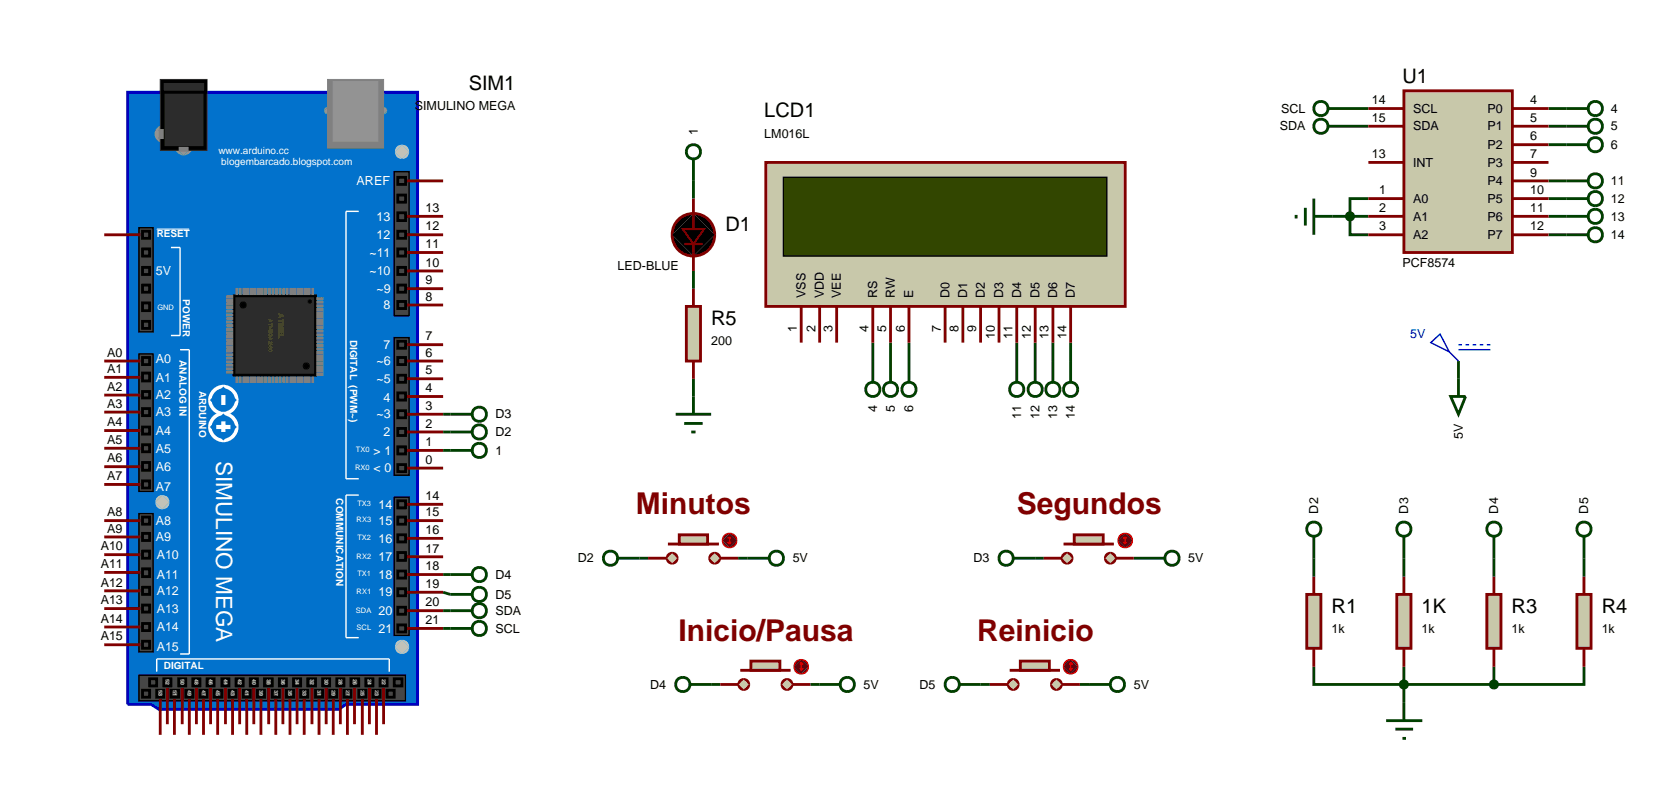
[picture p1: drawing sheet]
<svg xmlns="http://www.w3.org/2000/svg" width="234mm" height="112mm" viewBox="0 0 234 112" stroke-linecap="round" stroke-linejoin="round" font-family="sans-serif">
<g fill="none" stroke="#004000" stroke-width=".4">
<path d="M190.4 15.3h2.6M190.4 17.8h2.6M218.4 15.3h2.5M218.4 17.8h2.5M97.8 25.5v2.5M97.8 38.2v2.5M187.9 30.5h5.1M193 28h-2.6v5.1h2.6M218.4 30.5h2.5M218.4 20.4h2.5M218.4 33.1h2.5M218.4 28h2.5"/>
<path d="M218.4 25.5h2.5M62.5 58.4h1M97.8 53.4v2.5M123.1 48.3v2.6M125.6 48.3v2.6M128.2 48.3v2.6M143.4 48.3v2.6M146 48.3v2.6M148.5 48.3v2.6M151 48.3v2.6M205.7 50.9v2.5M62.5 63.5h1"/>
<path d="M62.5 60.9h1M90.2 78.7h1.2M104.1 78.7h1.3M146 78.7h1.2M159.9 78.7h1.3M185.3 78.7v2.6M198 78.7v2.6M210.7 78.7v2.6M223.4 78.7v2.6M62.5 88.6h1M62.5 86.1h1M62.5 81h1"/>
<path d="M62.5 83.5l1 .3M100.3 96.5h1.3M114.3 96.5h1.3M138.3 96.5h1.3M152.3 96.5h1.3M185.3 94v2.5h25.4M198 94v5M210.7 94v2.5M223.4 94v2.5h-12.7"/>
</g>
<path d="M18 13h40.9v86.3h-10.1l-1 .7h-25.4l-1.1-.7h-3.3z" fill="#0272cc" stroke="#0000c0" stroke-width=".4"/>
<path d="M25.4 34.9v12.4M50.6 29.8h-1.8v37.7h1.8M25.4 49.3h1.3" fill="none" stroke="#fff" stroke-width=".2"/>
<g fill="#0272cc">
<path d="M29.4 65.8l2.1-2.1 2.1 2.1-2.1 2.1z"/>
<path d="M31.5 87.5l2.1 2.1-2.1 2.1-2.1-2.1z"/>
<path d="M30 64.3l.4-.3 .5-.2 .6-.1-2.1 2.1 .1-.6 .2-.5zM31.5 63.7a2.05 2.05 0 0 1 2.1 2.1zM31.5 67.9l2.1-2.1a2.05 2.05 0 0 1-2.1 2.1zM29.4 65.8l2.1 2.1a2.05 2.05 0 0 1-2.1-2.1z"/>
<path d="M30 88.1l.4-.3 .5-.2 .6-.1-2.1 2.1 .1-.6 .2-.5zM31.5 87.5a2.05 2.05 0 0 1 2.1 2.1zM31.5 91.7l2.1-2.1a2.05 2.05 0 0 1-2.1 2.1zM29.4 89.6l2.1 2.1a2.05 2.05 0 0 1-2.1-2.1z"/>
</g>
<path d="M29.2 65.2h4.6v24.9h-4.6z" fill="#0272cc" stroke="#0272cc" stroke-width=".4"/>
<path d="M27.2 79l.7 2.5M27.7 64.5l-.5 1.3M33.5 64.2l.5 1.3M34 78.7l-.5 1.8" fill="none" stroke="#0272cc" stroke-width=".4"/>
<g fill="#0272cc" stroke="#fff" stroke-width=".5">
<path d="M30.2 55.1l.8-.5 .5-.1-1.9 1.9 .1-.5zM31.5 54.5a1.97 1.97 0 0 1 1.9 1.9zM31.5 58.3l1.9-1.9a1.97 1.97 0 0 1-1.9 1.9zM29.6 56.4l1.9 1.9a1.97 1.97 0 0 1-1.9-1.9z"/>
<path d="M30.2 58.9l.8-.5 .5-.1-1.9 1.9 .1-.5zM31.5 58.3a1.97 1.97 0 0 1 1.9 1.9zM33.4 60.2a1.97 1.97 0 0 1-1.9 1.9zM29.6 60.2l1.9 1.9a1.97 1.97 0 0 1-1.9-1.9z"/>
</g>
<g fill="#0272cc">
<path d="M31.5 54.5l1.9 1.9-1.9 1.9-1.9-1.9z"/>
<path d="M31.5 58.3l1.9 1.9-1.9 1.9-1.9-1.9z"/>
</g>
<path d="M31.5 55.7v1.4M31.5 59.4v1.5M30.5 60.2h2" fill="none" stroke="#fff" stroke-width=".6" stroke-linecap="butt"/>
<path d="M24.1 34.9h1.3M24.1 47.3h1.3M25.4 92.2h1.3" fill="none" stroke="#fff" stroke-width=".2"/>
<path d="M22.1 32.3h4.6" fill="none" stroke="#fff" stroke-width=".14"/>
<g fill="#c0c0c0">
<path d="M55.7 91.2l1-1 1 1-1 1z"/>
<path d="M56.7 20.4l1 1-1 1-1-1z"/>
<path d="M56 90.5l.3-.2 .4-.1-1 1 .1-.4zM56.7 90.2a.94 .94 0 0 1 1 1zM56.7 92.2l1-1a.94 .94 0 0 1-1 1zM55.7 91.2l1 1a.94 .94 0 0 1-1-1z"/>
<path d="M56 20.7l.3-.2 .4-.1-1 1 .1-.4zM56.7 20.4a.94 .94 0 0 1 1 1zM57.7 21.4a.94 .94 0 0 1-1 1zM55.7 21.4l1 1a.94 .94 0 0 1-1-1z"/>
</g>
<path d="M33 41.7h11.5v11.2h-11.5z" fill="#2c2c2c" stroke="#000" stroke-width=".4"/>
<g fill="#000">
<path d="M33.8 43l.5-.5 .5 .5-.5 .5z"/>
<path d="M33.9 42.7l.4-.2-.5 .5zM34.3 42.5l.3 .1 .2 .4zM34.3 43.5l.5-.5-.2 .4zM33.8 43l.5 .5-.4-.2z"/>
</g>
<g fill="#939393">
<path d="M53.6 15.6l.5-.5 .5 .5-.5 .5z"/>
<path d="M45.7 15.6l.5-.5 .5 .5-.5 .5z"/>
<path d="M53.7 15.3l.4-.2-.5 .5zM54.1 15.1l.3 .1 .2 .4zM54.1 16.1l.5-.5-.2 .4zM53.6 15.6l.5 .5-.4-.2z"/>
<path d="M45.8 15.3l.4-.2-.5 .5zM46.2 15.1l.4 .2 .1 .3zM46.2 16.1l.5-.5-.1 .3zM45.7 15.6l.5 .5-.3-.1z"/>
</g>
<path d="M46.2 11.2h7.9v9.7h-7.9z" fill="#808080" stroke="#808080" stroke-width=".14"/>
<path d="M47 11.5h6.3v8.4h-6.3z" fill="#939393" stroke="#939393" stroke-width=".14"/>
<g fill="#939393">
<path d="M24.6 20.6l1.3-1.3 1.3 1.3-1.3 1.3z"/>
<path d="M21.8 18.9l1.3-1.3 1.3 1.3-1.3 1.3z"/>
<path d="M24.9 19.8l.6-.4 .4-.1-1.3 1.3zM25.9 19.3a1.32 1.32 0 0 1 1.3 1.3zM25.9 21.9l1.3-1.3a1.32 1.32 0 0 1-1.3 1.3zM24.6 20.6l1.3 1.3a1.32 1.32 0 0 1-1.3-1.3z"/>
<path d="M22.1 18.1l.6-.4 .4-.1-1.3 1.3zM23.1 17.6a1.32 1.32 0 0 1 1.3 1.3zM24.4 18.9a1.32 1.32 0 0 1-1.3 1.3zM21.8 18.9l1.3 1.3a1.32 1.32 0 0 1-1.3-1.3z"/>
</g>
<path d="M22.6 11.2h6.6v10h-6.6z" fill="#000" stroke="#2c2c2c" stroke-width=".14"/>
<g fill="#808080" stroke="#808080" stroke-width=".4">
<path d="M25.4 20.9h1v.3h-1z"/>
<path d="M22.6 18.4h.3v1h-.3z"/>
</g>
<path d="M23.4 12h5.1v8.4h-5.1z" fill="#2c2c2c" stroke="#2c2c2c" stroke-width=".4"/>
<path d="M22.9 11.5h6.1v1.5h-6.1z" fill="#2c2c2c" stroke="#000" stroke-width=".4"/>
<g fill="#808080" stroke="#808080" stroke-width=".2">
<path d="M44.7 42.5h.8v.2h-.8z"/>
<path d="M44.7 43h.8v.2h-.8z"/>
<path d="M44.7 43.5h.8v.3h-.8z"/>
<path d="M44.7 44h.8v.3h-.8z"/>
<path d="M44.7 44.5h.8v.3h-.8z"/>
<path d="M44.7 45h.8v.3h-.8z"/>
<path d="M44.7 45.5h.8v.3h-.8z"/>
<path d="M44.7 46h.8v.3h-.8z"/>
<path d="M44.7 46.6h.8v.2h-.8z"/>
<path d="M44.7 47.1h.8v.2h-.8z"/>
<path d="M44.7 42h.8v.2h-.8z"/>
</g>
<g fill="#c0c0c0">
<path d="M22.9 69.8l1 1-1 1-1-1z"/>
<path d="M22.2 70.1l.3-.2 .4-.1-1 1 .1-.4zM22.9 69.8a.94 .94 0 0 1 1 1zM22.9 71.8l1-1a.94 .94 0 0 1-1 1zM21.9 70.8l1 1a.94 .94 0 0 1-1-1z"/>
</g>
<path d="M19.6 95.2h37.6v3.6h-37.6z" fill="#464646" stroke="#000" stroke-width=".2"/>
<g fill="#464646" stroke="#000" stroke-width=".4">
<path d="M20.1 97.3h1v1h-1z"/>
<path d="M55.6 95.7h1.1v1h-1.1z"/>
<path d="M54.6 97.3h1v1h-1z"/>
<path d="M21.1 95.7h1v1h-1z"/>
</g>
<path d="M26.7 49.3v42.9M50.6 69.8h-1.8v20.1h1.8" fill="none" stroke="#fff" stroke-width=".2"/>
<g fill="#808080" stroke="#808080" stroke-width=".2">
<path d="M44.7 48.1h.8v.2h-.8z"/>
<path d="M44.7 48.6h.8v.2h-.8z"/>
<path d="M44.7 49.1h.8v.2h-.8z"/>
<path d="M44.7 49.6h.8v.3h-.8z"/>
<path d="M44.7 50.1h.8v.3h-.8z"/>
<path d="M44.7 50.6h.8v.3h-.8z"/>
<path d="M44.7 51.1h.8v.3h-.8z"/>
<path d="M44.7 51.6h.8v.3h-.8z"/>
<path d="M44.7 52.1h.8v.3h-.8z"/>
<path d="M44.7 52.6h.8v.3h-.8z"/>
<path d="M44.7 47.6h.8v.2h-.8z"/>
<path d="M43.4 40.7h.3v.8h-.3z"/>
<path d="M42.9 40.7h.3v.8h-.3z"/>
<path d="M42.4 40.7h.3v.8h-.3z"/>
<path d="M41.9 40.7h.3v.8h-.3z"/>
<path d="M41.4 40.7h.3v.8h-.3z"/>
<path d="M40.9 40.7h.3v.8h-.3z"/>
<path d="M40.4 40.7h.2v.8h-.2z"/>
<path d="M39.9 40.7h.2v.8h-.2z"/>
<path d="M39.4 40.7h.2v.8h-.2z"/>
<path d="M38.9 40.7h.2v.8h-.2z"/>
<path d="M44 40.7h.2v.8h-.2z"/>
<path d="M37.9 40.7h.2v.8h-.2z"/>
<path d="M37.3 40.7h.3v.8h-.3z"/>
<path d="M36.8 40.7h.3v.8h-.3z"/>
<path d="M36.3 40.7h.3v.8h-.3z"/>
<path d="M35.8 40.7h.3v.8h-.3z"/>
<path d="M35.3 40.7h.3v.8h-.3z"/>
<path d="M34.8 40.7h.3v.8h-.3z"/>
<path d="M34.3 40.7h.3v.8h-.3z"/>
<path d="M33.8 40.7h.2v.8h-.2z"/>
<path d="M33.3 40.7h.2v.8h-.2z"/>
<path d="M38.4 40.7h.2v.8h-.2z"/>
<path d="M32 42.2h.8v.3h-.8z"/>
<path d="M32 42.7h.8v.3h-.8z"/>
<path d="M32 43.2h.8v.3h-.8z"/>
<path d="M32 43.8h.8v.2h-.8z"/>
<path d="M32 44.3h.8v.2h-.8z"/>
<path d="M32 44.8h.8v.2h-.8z"/>
<path d="M32 45.3h.8v.2h-.8z"/>
<path d="M32 45.8h.8v.2h-.8z"/>
<path d="M32 46.3h.8v.3h-.8z"/>
<path d="M32 46.8h.8v.3h-.8z"/>
<path d="M32 41.7h.8v.3h-.8z"/>
<path d="M32 47.8h.8v.3h-.8z"/>
<path d="M32 48.3h.8v.3h-.8z"/>
<path d="M32 48.8h.8v.3h-.8z"/>
<path d="M32 49.3h.8v.3h-.8z"/>
<path d="M32 49.9h.8v.2h-.8z"/>
<path d="M32 50.4h.8v.2h-.8z"/>
<path d="M32 50.9h.8v.2h-.8z"/>
<path d="M32 51.4h.8v.2h-.8z"/>
<path d="M32 51.9h.8v.2h-.8z"/>
<path d="M32 52.4h.8v.2h-.8z"/>
<path d="M32 47.3h.8v.3h-.8z"/>
<path d="M43.4 53.2h.3v.7h-.3z"/>
<path d="M42.9 53.2h.3v.7h-.3z"/>
<path d="M42.4 53.2h.3v.7h-.3z"/>
<path d="M41.9 53.2h.3v.7h-.3z"/>
<path d="M41.4 53.2h.3v.7h-.3z"/>
<path d="M40.9 53.2h.3v.7h-.3z"/>
<path d="M40.4 53.2h.2v.7h-.2z"/>
<path d="M39.9 53.2h.2v.7h-.2z"/>
<path d="M39.4 53.2h.2v.7h-.2z"/>
<path d="M38.9 53.2h.2v.7h-.2z"/>
<path d="M44 53.2h.2v.7h-.2z"/>
<path d="M37.9 53.2h.2v.7h-.2z"/>
<path d="M37.3 53.2h.3v.7h-.3z"/>
<path d="M36.8 53.2h.3v.7h-.3z"/>
<path d="M36.3 53.2h.3v.7h-.3z"/>
<path d="M35.8 53.2h.3v.7h-.3z"/>
<path d="M35.3 53.2h.3v.7h-.3z"/>
<path d="M34.8 53.2h.3v.7h-.3z"/>
<path d="M34.3 53.2h.3v.7h-.3z"/>
<path d="M33.8 53.2h.2v.7h-.2z"/>
<path d="M33.3 53.2h.2v.7h-.2z"/>
<path d="M38.4 53.2h.2v.7h-.2z"/>
</g>
<g fill="#000">
<path d="M42.7 51.6l.5-.5 .5 .5-.5 .5zM43.7 42.2l.3 .3-.3 .3-.3-.3z"/>
<path d="M42.8 51.3l.4-.2-.5 .5zM43.2 51.1l.4 .2 .1 .3zM43.7 51.6l-.1 .3-.4 .2zM42.7 51.6l.5 .5-.3-.1z"/>
<path d="M43.5 42.2h.2l-.3 .3zM43.7 42.2h.2l.1 .3zM43.7 42.8l.3-.3v.2zM43.4 42.5l.3 .3-.3-.1z"/>
</g>
<g fill="#464646" stroke="#000" stroke-width=".4">
<path d="M23.1 95.7h1v1h-1z"/>
<path d="M22.1 97.3h1v1h-1z"/>
<path d="M25.2 95.7h1v1h-1z"/>
<path d="M24.1 97.3h1.1v1h-1.1z"/>
<path d="M26.2 97.3h1v1h-1z"/>
<path d="M28.2 97.3h1v1h-1z"/>
<path d="M27.2 95.7h1v1h-1z"/>
<path d="M29.2 95.7h1v1h-1z"/>
<path d="M31.3 95.7h1v1h-1z"/>
<path d="M33.3 95.7h1v1h-1z"/>
<path d="M30.2 97.3h1.1v1h-1.1z"/>
<path d="M32.3 97.3h1v1h-1z"/>
<path d="M34.3 97.3h1v1h-1z"/>
<path d="M36.3 97.3h1v1h-1z"/>
<path d="M35.3 95.7h1v1h-1z"/>
<path d="M37.3 95.7h1.1v1h-1.1z"/>
<path d="M39.4 95.7h1v1h-1z"/>
<path d="M41.4 95.7h1v1h-1z"/>
<path d="M43.4 95.7h1.1v1h-1.1z"/>
<path d="M45.5 95.7h1v1h-1z"/>
<path d="M47.5 95.7h1v1h-1z"/>
<path d="M49.5 95.7h1.1v1h-1.1z"/>
<path d="M51.6 95.7h1v1h-1z"/>
<path d="M53.6 95.7h1v1h-1z"/>
<path d="M38.4 97.3h1v1h-1z"/>
<path d="M40.4 97.3h1v1h-1z"/>
<path d="M42.4 97.3h1v1h-1z"/>
<path d="M44.5 97.3h1v1h-1z"/>
<path d="M46.5 97.3h1v1h-1z"/>
<path d="M48.5 97.3h1v1h-1z"/>
<path d="M50.6 97.3h1v1h-1z"/>
<path d="M52.6 97.3h1v1h-1z"/>
<path d="M20.1 50.4h1v1h-1z"/>
<path d="M20.1 52.6h1v1.1h-1z"/>
<path d="M20.1 55.2h1v.9h-1z"/>
<path d="M20.1 57.6h1v1h-1z"/>
<path d="M20.1 60.2h1v1h-1z"/>
<path d="M20.1 62.7h1v1h-1z"/>
<path d="M20.1 65.2h1v1.1h-1z"/>
<path d="M20.1 67.8h1v1h-1z"/>
<path d="M20.1 72.9h1v1h-1z"/>
<path d="M20.1 75.2h1v1h-1z"/>
<path d="M20.1 77.7h1v1h-1z"/>
<path d="M20.1 80.2h1v1.1h-1z"/>
<path d="M20.1 82.8h1v1h-1z"/>
<path d="M20.1 85.3h1v1h-1z"/>
<path d="M20.1 87.9h1v1h-1z"/>
<path d="M20.1 90.4h1v1h-1z"/>
<path d="M20.1 32.6h1v1h-1z"/>
<path d="M20.1 35.1h1v1h-1z"/>
<path d="M20.1 37.7h1v1h-1z"/>
<path d="M20.1 40.2h1v1h-1z"/>
<path d="M20.1 42.7h1v1.1h-1z"/>
<path d="M20.1 45.3h1v1h-1z"/>
<path d="M56.1 25h1.1v1h-1.1z"/>
<path d="M56.1 30h1.1v1.1h-1.1z"/>
<path d="M56.1 32.6h1.1v1h-1.1z"/>
<path d="M56.1 35.1h1.1v1h-1.1z"/>
<path d="M56.1 37.7h1.1v1h-1.1z"/>
<path d="M56.1 40.2h1.1v1h-1.1z"/>
<path d="M56.1 42.5h1.1v1h-1.1z"/>
<path d="M56.1 27.5h1.1v1h-1.1z"/>
<path d="M56.1 48.1h1.1v1h-1.1z"/>
<path d="M56.1 50.4h1.1v1h-1.1z"/>
<path d="M56.1 52.9h1.1v1h-1.1z"/>
<path d="M56.1 55.4h1.1v1h-1.1z"/>
<path d="M56.1 57.9h1.1v1h-1.1z"/>
<path d="M56.1 60.4h1.1v1h-1.1z"/>
<path d="M56.1 63h1.1v1h-1.1z"/>
<path d="M56.1 65.5h1.1v1h-1.1z"/>
<path d="M56.1 70.6h1.1v1h-1.1z"/>
<path d="M56.1 72.9h1.1v1h-1.1z"/>
<path d="M56.1 75.4h1.1v1h-1.1z"/>
<path d="M56.1 77.9h1.1v1.1h-1.1z"/>
<path d="M56.1 80.5h1.1v1h-1.1z"/>
<path d="M56.1 83h1.1v1h-1.1z"/>
<path d="M56.1 85.6h1.1v1h-1.1z"/>
<path d="M56.1 88.1h1.1v1h-1.1z"/>
</g>
<g fill="#464646" stroke="#000" stroke-width=".2">
<path d="M19.6 49.9h2v19.4h-2z"/>
<path d="M19.6 72.4h2v19.5h-2z"/>
<path d="M19.6 32.1h2v14.7h-2z"/>
<path d="M55.6 24.2h2.1v20.3h-2.1z"/>
<path d="M55.6 47.6h2.1v19.4h-2.1z"/>
<path d="M55.6 70.1h2.1v19.5h-2.1z"/>
</g>
<path d="M22.1 94.7v-1.8h32.8v1.8" fill="none" stroke="#fff" stroke-width=".2"/>
<g fill="none" stroke="#800000" stroke-width=".4">
<path d="M14.7 33.1h5.1M57.4 38.2h5.1M57.4 35.6h5.1M57.4 33.1h5.1M57.4 30.5h5.1M57.4 25.5h5.1M14.7 50.9h5.1M14.7 58.1h5.1M14.7 55.7h5.1M14.7 53.2h5.1M57.4 58.4h5.1M57.4 55.9h5.1"/>
<path d="M57.4 53.4h5.1M57.4 50.9h5.1M57.4 48.6h5.1M57.4 43h5.1M57.4 40.7h5.1M14.7 73.4h5.1M14.7 78.2h5.1M14.7 75.7h5.1M14.7 68.3h5.1M14.7 65.8h5.1M14.7 63.2h5.1M14.7 60.7h5.1"/>
<path d="M57.4 78.5h5.1M57.4 75.9h5.1M57.4 73.4h5.1M57.4 71.1h5.1M57.4 66h5.1M57.4 63.5h5.1M57.4 60.9h5.1M14.7 90.9h5.1M14.7 88.4h5.1M14.7 85.8h5.1M14.7 83.3h5.1M14.7 80.7h5.1"/>
<path d="M22.6 98.5v5.1M23.6 97v5.1M24.6 98.5v5.1M25.7 97v5.1M26.7 98.5v5.1M27.7 97v5.1M28.7 98.5v5.1M29.7 97v5.1M30.7 98.5v5.1M31.8 97v5.1M32.8 98.5v5.1M33.8 97v5.1"/>
<path d="M34.8 98.5v5.1M35.8 97v5.1M36.8 98.5v5.1M37.9 97v5.1M38.9 98.5v5.1M39.9 97v5.1M40.9 98.5v5.1M41.9 97v5.1M42.9 98.5v5.1M44 97v5.1M45 98.5v5.1M46 97v5.1"/>
<path d="M47 98.5v5.1M48 97v5.1M49 98.5v5.1M50 97v5.1M51.1 98.5v5.1M52.1 97v5.1M53.1 98.5v5.1M54.1 97v5.1M57.4 88.6h5.1M57.4 86.1h5.1M57.4 83.5h5.1M57.4 81h5.1"/>
</g>
<path d="M108 22.9h50.7v20.3h-50.7z" fill="#c8c8aa" stroke="#800000" stroke-width=".4"/>
<path d="M110.5 25h45.6v11.1h-45.6z" fill="#324600" stroke="#000" stroke-width=".2"/>
<g fill="none" stroke="#800000" stroke-width=".4">
<path d="M113 43.2v5.1M115.6 43.2v5.1M118 43.2v5.1M123.1 43.2v5.1M125.6 43.2v5.1M128.2 43.2v5.1M133.3 43.2v5.1M135.8 43.2v5.1M138.3 43.2v5.1M140.9 43.2v5.1M143.4 43.2v5.1M146 43.2v5.1"/>
<path d="M148.5 43.2v5.1M151 43.2v5.1"/>
</g>
<path d="M198 12.8h15.3v22.8h-15.3z" fill="#c8c8aa" stroke="#800000" stroke-width=".4"/>
<g fill="none" stroke="#800000" stroke-width=".4">
<path d="M193 15.3h5M193 17.8h5M213.3 15.3h5.1M213.3 17.8h5.1M193 22.9h5M193 28h5M193 30.5h5M193 33.1h5M213.3 22.9h5.1M213.3 28h5.1M213.3 30.5h5.1M213.3 33.1h5.1"/>
<path d="M213.3 20.4h5.1M213.3 25.5h5.1"/>
</g>
<g fill="none" stroke="#004000" stroke-width=".4">
<path d="M187.4 15.3h3M187.4 17.8h3M63.5 88.6h3.1M63.5 86.1h3.1"/>
<circle cx="186.3" cy="17.8" r="1.01"/>
<circle cx="186.3" cy="15.3" r="1.01"/>
<circle cx="67.6" cy="86.1" r="1.01"/>
<circle cx="67.6" cy="88.6" r="1.01"/>
</g>
<path d="M190 30.2l.4-.2-.5 .5zM190.4 30l.3 .1 .2 .4zM190.9 30.5l-.1 .3-.4 .2zM189.9 30.5l.5 .5-.4-.2z" fill="#004000" stroke="#004000" stroke-width=".4"/>
<path d="M189.9 30.5l.5-.5 .5 .5-.5 .5z" fill="#004000"/>
<path d="M182.8 30.3v.5M184.1 29.3v2.5M185.3 30.5h2.6M185.3 28v5.1M95.3 58.4h5M96.5 59.7h2.6M97.8 55.9v2.5M97.5 60.9h.6" fill="none" stroke="#004000" stroke-width=".4"/>
<path d="M95.4 31.2a2.97 2.97 0 0 1 2.4-1.1l-3 3 .1-.7 .2-.6zM97.8 30.1a2.95 2.95 0 0 1 3 3zM100.8 33.1a2.95 2.95 0 0 1-3 3zM94.8 33.1l3 3a2.95 2.95 0 0 1-3-3z" fill="#000" stroke="#800000" stroke-width=".4"/>
<path d="M94.8 33.1l3-3 3 3-3 3z" fill="#000"/>
<path d="M96.5 34.4h2.6" fill="none" stroke="#800000" stroke-width=".3"/>
<path d="M97.8 28v4.3M97.8 34.4v3.8" fill="none" stroke="#800000" stroke-width=".4"/>
<path d="M96.3 32.3h3l-1.5 2.1z" fill="#000" stroke="#800000" stroke-width=".3"/>
<path d="M96.8 43.2h2v7.7h-2z" fill="#c8c8aa" stroke="#800000" stroke-width=".4"/>
<path d="M97.8 40.7v2.5M97.8 50.9v2.5" fill="none" stroke="#800000" stroke-width=".4"/>
<g fill="none" stroke="#004000" stroke-width=".4">
<path d="M220.9 15.3h3M220.9 17.8h3M97.8 22.4v3.1M220.9 20.4h3M220.9 33.1h3M220.9 30.5h3M220.9 28h3M220.9 25.5h3M123.1 50.9v3M125.6 50.9v3M128.2 50.9v3M143.4 50.9v3"/>
<path d="M146 50.9v3M148.5 50.9v3M151 50.9v3M63.5 63.5h3.1"/>
<circle cx="225" cy="17.8" r="1.01"/>
<circle cx="225" cy="15.3" r="1.01"/>
<circle cx="97.8" cy="21.4" r="1.01"/>
<circle cx="225" cy="20.4" r="1.01"/>
<circle cx="225" cy="33.1" r="1.01"/>
<circle cx="225" cy="30.5" r="1.01"/>
<circle cx="225" cy="28" r="1.01"/>
<circle cx="225" cy="25.5" r="1.01"/>
<circle cx="123.1" cy="54.9" r="1.01"/>
<circle cx="125.6" cy="54.9" r="1.01"/>
<circle cx="128.2" cy="54.9" r="1.01"/>
<circle cx="143.4" cy="54.9" r="1.01"/>
<circle cx="146" cy="54.9" r="1.01"/>
<circle cx="148.5" cy="54.9" r="1.01"/>
<circle cx="151" cy="54.9" r="1.01"/>
<circle cx="67.6" cy="63.5" r="1.01"/>
</g>
<g fill="#c8c8aa" stroke="#800000" stroke-width=".4">
<path d="M148.5 96l.5-.2-.7 .7zM149 95.8a.68 .68 0 0 1 .7 .7zM149 97.2l.7-.7a.68 .68 0 0 1-.7 .7zM148.3 96.5l.7 .7a.68 .68 0 0 1-.7-.7z"/>
<path d="M142.4 96l.5-.2-.7 .7zM142.9 95.8a.68 .68 0 0 1 .7 .7zM143.6 96.5a.68 .68 0 0 1-.7 .7zM142.2 96.5l.7 .7a.68 .68 0 0 1-.7-.7z"/>
</g>
<g fill="#c8c8aa">
<path d="M148.3 96.5l.7-.7 .7 .7-.7 .7z"/>
<path d="M142.2 96.5l.7-.7 .7 .7-.7 .7z"/>
</g>
<path d="M142.4 94.5h7.1" fill="none" stroke="#800000" stroke-width=".4"/>
<path d="M143.9 93.2h4.1v1.3h-4.1z" fill="#c8c8aa" stroke="#800000" stroke-width=".4"/>
<path d="M139.6 96.5h2.6M149.8 96.5h2.5" fill="none" stroke="#800000" stroke-width=".4"/>
<path d="M150.3 93.3l.3-.2 .4-.1-1 1 .1-.4zM151 93a.94 .94 0 0 1 1 1zM152 94a.94 .94 0 0 1-1 1zM150 94l1 1a.94 .94 0 0 1-1-1z" fill="#400000" stroke="#f00" stroke-width=".2"/>
<path d="M150 94l1-1 1 1-1 1z" fill="#400000"/>
<path d="M150.8 94.2l.2 .3M151 93.4v1.1M151 93.4l-.2 .3M151 93.4l.3 .3M151.3 94.2l-.3 .3" fill="none" stroke="#f00" stroke-width=".2"/>
<g fill="#c8c8aa" stroke="#800000" stroke-width=".4">
<path d="M100.3 78.2l.5-.2-.7 .7zM100.8 78a.68 .68 0 0 1 .7 .7zM100.8 79.4l.7-.7a.68 .68 0 0 1-.7 .7zM100.1 78.7l.7 .7a.68 .68 0 0 1-.7-.7z"/>
<path d="M94.3 78.2l.5-.2-.7 .7zM94.8 78a.68 .68 0 0 1 .7 .7zM94.8 79.4l.7-.7a.68 .68 0 0 1-.7 .7zM94.1 78.7l.7 .7a.68 .68 0 0 1-.7-.7z"/>
</g>
<g fill="#c8c8aa">
<path d="M100.1 78.7l.7-.7 .7 .7-.7 .7z"/>
<path d="M94.1 78.7l.7-.7 .7 .7-.7 .7z"/>
</g>
<path d="M94.2 76.7h7.2" fill="none" stroke="#800000" stroke-width=".4"/>
<path d="M95.8 75.4h4v1.3h-4z" fill="#c8c8aa" stroke="#800000" stroke-width=".4"/>
<path d="M91.4 78.7h2.6M101.6 78.7h2.5" fill="none" stroke="#800000" stroke-width=".4"/>
<path d="M102.2 75.5l.3-.2 .4-.1-1 1 .1-.4zM102.9 75.2a.94 .94 0 0 1 1 1zM102.9 77.2l1-1a.94 .94 0 0 1-1 1zM101.9 76.2l1 1a.94 .94 0 0 1-1-1z" fill="#400000" stroke="#f00" stroke-width=".2"/>
<path d="M102.9 75.2l1 1-1 1-1-1z" fill="#400000"/>
<path d="M102.6 76.4l.3 .3M102.9 75.7v1M102.9 75.7l-.3 .2M102.9 75.7l.2 .2M103.1 76.4l-.2 .3" fill="none" stroke="#f00" stroke-width=".2"/>
<g fill="#c8c8aa" stroke="#800000" stroke-width=".4">
<path d="M110.5 96l.5-.2-.7 .7zM111 95.8a.68 .68 0 0 1 .7 .7zM111 97.2l.7-.7a.68 .68 0 0 1-.7 .7zM110.3 96.5l.7 .7a.68 .68 0 0 1-.7-.7z"/>
<path d="M104.4 96l.5-.2-.7 .7zM104.9 95.8a.68 .68 0 0 1 .7 .7zM104.9 97.2l.7-.7a.68 .68 0 0 1-.7 .7zM104.2 96.5l.7 .7a.68 .68 0 0 1-.7-.7z"/>
</g>
<g fill="#c8c8aa">
<path d="M110.3 96.5l.7-.7 .7 .7-.7 .7z"/>
<path d="M104.2 96.5l.7-.7 .7 .7-.7 .7z"/>
</g>
<path d="M104.4 94.5h7.1" fill="none" stroke="#800000" stroke-width=".4"/>
<path d="M105.9 93.2h4.1v1.3h-4.1z" fill="#c8c8aa" stroke="#800000" stroke-width=".4"/>
<path d="M101.6 96.5h2.5M111.8 96.5h2.5" fill="none" stroke="#800000" stroke-width=".4"/>
<path d="M112.3 93.3l.3-.2 .4-.1-1 1 .1-.4zM113 93a.94 .94 0 0 1 1 1zM114 94a.94 .94 0 0 1-1 1zM112 94l1 1a.94 .94 0 0 1-1-1z" fill="#400000" stroke="#f00" stroke-width=".2"/>
<path d="M112 94l1-1 1 1-1 1z" fill="#400000"/>
<path d="M112.8 94.2l.2 .3M113 93.4v1.1M113 93.4l-.2 .3M113 93.4l.3 .3M113.3 94.2l-.3 .3" fill="none" stroke="#f00" stroke-width=".2"/>
<g fill="#c8c8aa" stroke="#800000" stroke-width=".4">
<path d="M156.1 78.2l.5-.2-.7 .7zM156.6 78a.68 .68 0 0 1 .7 .7zM156.6 79.4l.7-.7a.68 .68 0 0 1-.7 .7zM155.9 78.7l.7 .7a.68 .68 0 0 1-.7-.7z"/>
<path d="M150 78.2l.5-.2-.7 .7zM150.5 78a.68 .68 0 0 1 .7 .7zM151.2 78.7a.68 .68 0 0 1-.7 .7zM149.8 78.7l.7 .7a.68 .68 0 0 1-.7-.7z"/>
</g>
<g fill="#c8c8aa">
<path d="M155.9 78.7l.7-.7 .7 .7-.7 .7z"/>
<path d="M149.8 78.7l.7-.7 .7 .7-.7 .7z"/>
</g>
<path d="M150 76.7h7.1" fill="none" stroke="#800000" stroke-width=".4"/>
<path d="M151.5 75.4h4.1v1.3h-4.1z" fill="#c8c8aa" stroke="#800000" stroke-width=".4"/>
<path d="M147.2 78.7h2.6M157.4 78.7h2.5" fill="none" stroke="#800000" stroke-width=".4"/>
<path d="M158 75.5l.3-.2 .4-.1-1 1 .1-.4zM158.7 75.2a.94 .94 0 0 1 1 1zM158.7 77.2l1-1a.94 .94 0 0 1-1 1zM157.7 76.2l1 1a.94 .94 0 0 1-1-1z" fill="#400000" stroke="#f00" stroke-width=".2"/>
<path d="M158.7 75.2l1 1-1 1-1-1z" fill="#400000"/>
<path d="M158.4 76.4l.3 .3M158.7 75.7v1M158.7 75.7l-.3 .2M158.7 75.7l.2 .2M158.9 76.4l-.2 .3" fill="none" stroke="#f00" stroke-width=".2"/>
<path d="M184.3 83.8h2v7.6h-2z" fill="#c8c8aa" stroke="#800000" stroke-width=".4"/>
<path d="M185.3 81.3v2.5M185.3 91.4v2.6" fill="none" stroke="#800000" stroke-width=".4"/>
<path d="M197 83.8h2v7.6h-2z" fill="#c8c8aa" stroke="#800000" stroke-width=".4"/>
<path d="M198 81.3v2.5M198 91.4v2.6" fill="none" stroke="#800000" stroke-width=".4"/>
<path d="M209.7 83.8h2v7.6h-2z" fill="#c8c8aa" stroke="#800000" stroke-width=".4"/>
<path d="M210.7 81.3v2.5M210.7 91.4v2.6" fill="none" stroke="#800000" stroke-width=".4"/>
<path d="M222.4 83.8h2v7.6h-2z" fill="#c8c8aa" stroke="#800000" stroke-width=".4"/>
<path d="M223.4 81.3v2.5M223.4 91.4v2.6" fill="none" stroke="#800000" stroke-width=".4"/>
<g fill="none" stroke="#004000" stroke-width=".4">
<path d="M198 75.7v3M210.7 75.7v3M223.4 75.7v3M198 99v2.6M195.5 101.6h5.1M196.8 102.8h2.5M197.8 104.1h.5"/>
<circle cx="198" cy="74.6" r="1.01"/>
<circle cx="210.7" cy="74.6" r="1.01"/>
<circle cx="223.4" cy="74.6" r="1.01"/>
</g>
<path d="M197.7 96.1l.3-.1-.5 .5zM198 96l.4 .2 .1 .3zM198.5 96.5l-.1 .3-.4 .2zM197.5 96.5l.5 .5-.3-.1z" fill="#004000" stroke="#004000" stroke-width=".4"/>
<path d="M198 96l.5 .5-.5 .5-.5-.5z" fill="#004000"/>
<path d="M210.4 96.1l.3-.1-.5 .5zM210.7 96l.4 .2 .1 .3zM211.2 96.5l-.1 .3-.4 .2zM210.2 96.5l.5 .5-.3-.1z" fill="#004000" stroke="#004000" stroke-width=".4"/>
<path d="M210.7 96l.5 .5-.5 .5-.5-.5z" fill="#004000"/>
<g fill="none" stroke="#004000" stroke-width=".4">
<path d="M63.5 58.4h3.1M204.6 55.9h2.1l-1 2.5zM205.7 53.4v2.5M63.5 60.9h3.1M87.1 78.7h3.1M105.4 78.7h3.1M142.9 78.7h3.1M161.2 78.7h3M185.3 75.7v3M63.5 81h3.1M63.5 83.8h3.1M97.3 96.5h3"/>
<path d="M115.6 96.5h2.9M135.3 96.5h3M153.6 96.5h3"/>
<circle cx="67.6" cy="58.4" r="1.01"/>
<circle cx="67.6" cy="60.9" r="1.01"/>
<circle cx="86.1" cy="78.7" r="1.01"/>
<circle cx="109.5" cy="78.7" r="1.01"/>
<circle cx="141.9" cy="78.7" r="1.01"/>
<circle cx="165.3" cy="78.7" r="1.01"/>
<circle cx="185.3" cy="74.6" r="1.01"/>
<circle cx="67.6" cy="81" r="1.01"/>
<circle cx="67.6" cy="83.8" r="1.01"/>
<circle cx="96.3" cy="96.5" r="1.01"/>
<circle cx="119.5" cy="96.5" r="1.01"/>
<circle cx="134.3" cy="96.5" r="1.01"/>
<circle cx="157.6" cy="96.5" r="1.01"/>
</g>
<path d="M201.8 48.3l1.3-1.2 1.3 2.5zM204.4 49.6l1.3 1.3M205.7 48.6h.5M205.7 49.3h4.5M206.7 48.6h.5M207.7 48.6h.5M208.7 48.6h.5M209.7 48.6h.5" fill="none" stroke="#0000c0" stroke-width=".2"/>
<g font-size="4.2" fill="#800000">
<text x="89.7" y="72.5">Minutos</text>
<text x="143.4" y="72.5">Segundos</text>
<text x="95.7" y="90.3">Inicio/Pausa</text>
<text x="137.8" y="90.3">Reinicio</text>
</g>
<text font-size="3.2" fill="#fff" x="30.5" y="65" transform="rotate(90 30.5 65)">SIMULINO MEGA</text>
<g font-size="2.8">
<text x="197.8" y="11.7">U1</text>
<text x="66.1" y="12.7">SIM1</text>
<text x="107.8" y="16.6">LCD1</text>
<text x="102.3" y="32.6">D1</text>
<text x="100.3" y="45.8">R5</text>
<text x="187.8" y="86.4">R1</text>
<text x="200.5" y="86.4">1K</text>
<text x="213.2" y="86.4">R3</text>
<text x="225.9" y="86.4">R4</text>
</g>
<g font-size="1.8">
<text x="58.5" y="15.5">SIMULINO MEGA</text>
<text x="180.7" y="15.9">SCL</text>
<text x="193.5" y="14.7">14</text>
<text x="193.5" y="17.2">15</text>
<text x="199.3" y="15.9">SCL</text>
<text x="209.8" y="15.9">P0</text>
<text x="215.8" y="14.7">4</text>
<text x="215.8" y="17.2">5</text>
<text x="227.2" y="15.9">4</text>
<text x="98.4" y="19.1" transform="rotate(-90 98.4 19.1)">1</text>
<text x="107.8" y="19.4">LM016L</text>
<text x="180.5" y="18.4">SDA</text>
<text x="193.5" y="22.3">13</text>
<text x="199.3" y="18.4">SDA</text>
<text x="199.3" y="23.5">INT</text>
<text x="209.8" y="18.4">P1</text>
<text x="209.8" y="21">P2</text>
<text x="209.8" y="23.5">P3</text>
<text x="215.8" y="19.8">6</text>
<text x="215.8" y="22.3">7</text>
<text x="227.2" y="18.4">5</text>
<text x="227.2" y="21">6</text>
<text x="60" y="29.9">13</text>
<text x="194.5" y="27.4">1</text>
<text x="194.5" y="29.9">2</text>
<text x="199.3" y="28.6">A0</text>
<text x="209.8" y="26.1">P4</text>
<text x="209.8" y="28.6">P5</text>
<text x="215.8" y="24.9">9</text>
<text x="215.8" y="27.4">10</text>
<text x="215.8" y="29.9">11</text>
<text x="227.2" y="28.6">12</text>
<text x="227.2" y="26.1">11</text>
<text x="60" y="35">11</text>
<text x="60" y="32.5">12</text>
<text x="194.5" y="32.5">3</text>
<text x="199.3" y="31.1">A1</text>
<text x="199.3" y="33.7">A2</text>
<text x="209.8" y="31.1">P6</text>
<text x="209.8" y="33.7">P7</text>
<text x="215.8" y="32.5">12</text>
<text x="227.2" y="33.7">14</text>
<text x="227.2" y="31.1">13</text>
<text x="60" y="40.1">9</text>
<text x="60" y="37.6">10</text>
<text x="87.1" y="38">LED-BLUE</text>
<text x="113.6" y="42" transform="rotate(-90 113.6 42)">VSS</text>
<text x="116.2" y="42" transform="rotate(-90 116.2 42)">VDD</text>
<text x="118.6" y="42" transform="rotate(-90 118.6 42)">VEE</text>
<text x="123.7" y="42" transform="rotate(-90 123.7 42)">RS</text>
<text x="126.2" y="42" transform="rotate(-90 126.2 42)">RW</text>
<text x="128.8" y="42" transform="rotate(-90 128.8 42)">E</text>
<text x="133.9" y="42" transform="rotate(-90 133.9 42)">D0</text>
<text x="136.4" y="42" transform="rotate(-90 136.4 42)">D1</text>
<text x="138.9" y="42" transform="rotate(-90 138.9 42)">D2</text>
<text x="141.5" y="42" transform="rotate(-90 141.5 42)">D3</text>
<text x="144" y="42" transform="rotate(-90 144 42)">D4</text>
<text x="146.6" y="42" transform="rotate(-90 146.6 42)">D5</text>
<text x="149.1" y="42" transform="rotate(-90 149.1 42)">D6</text>
<text x="151.6" y="42" transform="rotate(-90 151.6 42)">D7</text>
<text x="197.8" y="37.6">PCF8574</text>
<text x="60" y="48">7</text>
<text x="60" y="42.4">8</text>
<text x="112.4" y="46.8" transform="rotate(-90 112.4 46.8)">1</text>
<text x="115" y="46.8" transform="rotate(-90 115 46.8)">2</text>
<text x="117.4" y="46.8" transform="rotate(-90 117.4 46.8)">3</text>
<text x="122.5" y="46.8" transform="rotate(-90 122.5 46.8)">4</text>
<text x="125" y="46.8" transform="rotate(-90 125 46.8)">5</text>
<text x="127.6" y="46.8" transform="rotate(-90 127.6 46.8)">6</text>
<text x="132.7" y="46.8" transform="rotate(-90 132.7 46.8)">7</text>
<text x="135.2" y="46.8" transform="rotate(-90 135.2 46.8)">8</text>
<text x="137.7" y="46.8" transform="rotate(-90 137.7 46.8)">9</text>
<text x="140.3" y="47.8" transform="rotate(-90 140.3 47.8)">10</text>
<text x="142.8" y="47.8" transform="rotate(-90 142.8 47.8)">11</text>
<text x="145.4" y="47.8" transform="rotate(-90 145.4 47.8)">12</text>
<text x="147.9" y="47.8" transform="rotate(-90 147.9 47.8)">13</text>
<text x="150.4" y="47.8" transform="rotate(-90 150.4 47.8)">14</text>
<text x="15.1" y="52.6">A1</text>
<text x="15.1" y="50.3">A0</text>
<text x="60" y="52.8">5</text>
<text x="60" y="50.3">6</text>
<text x="100.3" y="48.7">200</text>
<text x="15.1" y="57.5">A3</text>
<text x="15.1" y="55.1">A2</text>
<text x="60" y="57.8">3</text>
<text x="60" y="55.3">4</text>
<text x="69.9" y="59">D3</text>
<text x="123.7" y="58.1" transform="rotate(-90 123.7 58.1)">4</text>
<text x="126.2" y="58.1" transform="rotate(-90 126.2 58.1)">5</text>
<text x="128.8" y="58.1" transform="rotate(-90 128.8 58.1)">6</text>
<text x="144" y="59.1" transform="rotate(-90 144 59.1)">11</text>
<text x="146.6" y="59.1" transform="rotate(-90 146.6 59.1)">12</text>
<text x="149.1" y="59.1" transform="rotate(-90 149.1 59.1)">13</text>
<text x="151.6" y="59.1" transform="rotate(-90 151.6 59.1)">14</text>
<text x="15.1" y="65.2">A6</text>
<text x="15.1" y="62.6">A5</text>
<text x="15.1" y="60.1">A4</text>
<text x="60" y="65.4">0</text>
<text x="60" y="62.9">1</text>
<text x="60" y="60.3">2</text>
<text x="69.9" y="64.1">1</text>
<text x="69.9" y="61.5">D2</text>
<text x="206.3" y="61.9" transform="rotate(-90 206.3 61.9)">5V</text>
<text x="15.1" y="67.7">A7</text>
<text x="60" y="70.5">14</text>
<text x="14.2" y="77.6">A10</text>
<text x="15.1" y="75.1">A9</text>
<text x="15.1" y="72.8">A8</text>
<text x="60" y="77.9">17</text>
<text x="60" y="75.3">16</text>
<text x="60" y="72.8">15</text>
<text x="185.9" y="72.4" transform="rotate(-90 185.9 72.4)">D2</text>
<text x="198.6" y="72.4" transform="rotate(-90 198.6 72.4)">D3</text>
<text x="211.3" y="72.4" transform="rotate(-90 211.3 72.4)">D4</text>
<text x="224" y="72.4" transform="rotate(-90 224 72.4)">D5</text>
<text x="14.2" y="82.7">A12</text>
<text x="14.2" y="80.1">A11</text>
<text x="60" y="82.9">19</text>
<text x="60" y="80.4">18</text>
<text x="69.9" y="81.6">D4</text>
<text x="81.5" y="79.3">D2</text>
<text x="111.8" y="79.3">5V</text>
<text x="137.3" y="79.3">D3</text>
<text x="167.6" y="79.3">5V</text>
<text x="14.2" y="87.8">A14</text>
<text x="14.2" y="85.2">A13</text>
<text x="60" y="88">21</text>
<text x="60" y="85.5">20</text>
<text x="69.9" y="89.2">SCL</text>
<text x="69.9" y="86.7">SDA</text>
<text x="69.9" y="84.4">D5</text>
<text x="187.8" y="89.2">1k</text>
<text x="200.5" y="89.2">1k</text>
<text x="213.2" y="89.2">1k</text>
<text x="225.9" y="89.2">1k</text>
<text x="14.2" y="90.3">A15</text>
<text x="91.7" y="97.1">D4</text>
<text x="121.8" y="97.1">5V</text>
<text x="129.7" y="97.1">D5</text>
<text x="159.9" y="97.1">5V</text>
</g>
<g font-size="1.8" fill="#fff">
<text x="50.3" y="26.1">AREF</text>
<text x="53.1" y="31.1">13</text>
<text x="53.1" y="33.7">12</text>
<text x="22" y="38.8">5V</text>
<text x="52.1" y="36.2">~11</text>
<text x="52.1" y="38.8">~10</text>
<text x="53.1" y="41.3">~9</text>
<text x="54.1" y="43.6">8</text>
<text x="22" y="51.2">A0</text>
<text x="22" y="53.8">A1</text>
<text x="53.1" y="51.5">~6</text>
<text x="53.1" y="54">~5</text>
<text x="54.1" y="49.2">7</text>
<text x="22" y="56.3">A2</text>
<text x="22" y="58.7">A3</text>
<text x="53.1" y="59">~3</text>
<text x="54.1" y="56.7">4</text>
<text x="22" y="61.3">A4</text>
<text x="22" y="63.8">A5</text>
<text x="52.7" y="64.1">&gt; 1</text>
<text x="54.1" y="61.5">2</text>
<text x="22" y="66.4">A6</text>
<text x="22" y="69.2">A7</text>
<text x="52.7" y="66.6">&lt; 0</text>
<text x="53.4" y="71.7">14</text>
<text x="22" y="74">A8</text>
<text x="22" y="76.3">A9</text>
<text x="53.4" y="74">15</text>
<text x="53.4" y="76.5">16</text>
<text x="22.1" y="78.8">A10</text>
<text x="22.1" y="81.6">A11</text>
<text x="22.1" y="83.9">A12</text>
<text x="53.4" y="79.1">17</text>
<text x="53.4" y="81.6">18</text>
<text x="22.1" y="86.4">A13</text>
<text x="22.1" y="89">A14</text>
<text x="53.4" y="86.7">20</text>
<text x="53.4" y="84.1">19</text>
<text x="53.4" y="89.2">21</text>
<text x="22.1" y="91.8">A15</text>
</g>
<text font-size="1.8" fill="#0000c0" x="198.9" y="47.7">5V</text>
<g font-size="1.4" fill="#fff">
<text x="30.8" y="21.8">www.arduino.cc</text>
<text x="31.2" y="23.3">blogembarcado.blogspot.com</text>
<text x="22.1" y="33.5">RESET</text>
<text x="25.8" y="42.2" transform="rotate(90 25.8 42.2)">POWER</text>
<text x="49.4" y="47.9" transform="rotate(90 49.4 47.9)">DIGITAL (PWM~)</text>
<text x="25.3" y="50.8" transform="rotate(90 25.3 50.8)">ANALOG IN</text>
<text x="28.1" y="55.1" transform="rotate(90 28.1 55.1)">ARDUINO</text>
<text x="47.4" y="70.3" transform="rotate(90 47.4 70.3)">COMMUNICATION</text>
<text x="23.1" y="94.4">DIGITAL</text>
</g>
<g font-size="1.1" fill="#fff">
<text x="22.2" y="43.8">GND</text>
<text x="50.2" y="63.8">TX0</text>
<text x="50.1" y="66.3">RX0</text>
<text x="50.4" y="71.4">TX3</text>
<text x="50.3" y="73.7">RX3</text>
<text x="50.4" y="76.2">TX2</text>
<text x="50.3" y="78.8">RX2</text>
<text x="50.3" y="83.8">RX1</text>
<text x="50.4" y="81.3">TX1</text>
<text x="50.2" y="86.4">SDA</text>
<text x="50.3" y="88.9">SCL</text>
</g>
<text font-size="1.1" fill="#808000" x="39.3" y="44.2" transform="rotate(90 39.3 44.2)">ATMEL</text>
<text font-size=".7" fill="#808000" x="37.9" y="45" transform="rotate(90 37.9 45)">ATMEGA2560</text>
<g font-size=".7" fill="#fff">
<text x="23.4" y="95.7" transform="rotate(90 23.4 95.7)">52</text>
<text x="25.5" y="95.7" transform="rotate(90 25.5 95.7)">50</text>
<text x="27.5" y="95.7" transform="rotate(90 27.5 95.7)">48</text>
<text x="29.5" y="95.7" transform="rotate(90 29.5 95.7)">46</text>
<text x="31.6" y="95.7" transform="rotate(90 31.6 95.7)">44</text>
<text x="33.6" y="95.7" transform="rotate(90 33.6 95.7)">42</text>
<text x="35.6" y="95.7" transform="rotate(90 35.6 95.7)">40</text>
<text x="37.7" y="95.7" transform="rotate(90 37.7 95.7)">38</text>
<text x="39.7" y="95.7" transform="rotate(90 39.7 95.7)">36</text>
<text x="41.7" y="95.7" transform="rotate(90 41.7 95.7)">34</text>
<text x="43.8" y="95.7" transform="rotate(90 43.8 95.7)">32</text>
<text x="45.8" y="95.7" transform="rotate(90 45.8 95.7)">30</text>
<text x="47.8" y="95.7" transform="rotate(90 47.8 95.7)">28</text>
<text x="49.8" y="95.7" transform="rotate(90 49.8 95.7)">26</text>
<text x="51.9" y="95.7" transform="rotate(90 51.9 95.7)">24</text>
<text x="53.9" y="95.7" transform="rotate(90 53.9 95.7)">22</text>
<text x="22.4" y="97.3" transform="rotate(90 22.4 97.3)">53</text>
<text x="24.4" y="97.3" transform="rotate(90 24.4 97.3)">51</text>
<text x="26.5" y="97.3" transform="rotate(90 26.5 97.3)">49</text>
<text x="28.5" y="97.3" transform="rotate(90 28.5 97.3)">47</text>
<text x="30.5" y="97.3" transform="rotate(90 30.5 97.3)">45</text>
<text x="32.6" y="97.3" transform="rotate(90 32.6 97.3)">43</text>
<text x="34.6" y="97.3" transform="rotate(90 34.6 97.3)">41</text>
<text x="36.6" y="97.3" transform="rotate(90 36.6 97.3)">39</text>
<text x="38.7" y="97.3" transform="rotate(90 38.7 97.3)">37</text>
<text x="40.7" y="97.3" transform="rotate(90 40.7 97.3)">35</text>
<text x="42.7" y="97.3" transform="rotate(90 42.7 97.3)">33</text>
<text x="44.8" y="97.3" transform="rotate(90 44.8 97.3)">31</text>
<text x="46.8" y="97.3" transform="rotate(90 46.8 97.3)">29</text>
<text x="48.8" y="97.3" transform="rotate(90 48.8 97.3)">27</text>
<text x="50.9" y="97.3" transform="rotate(90 50.9 97.3)">25</text>
<text x="52.9" y="97.3" transform="rotate(90 52.9 97.3)">23</text>
</g>
</svg>
